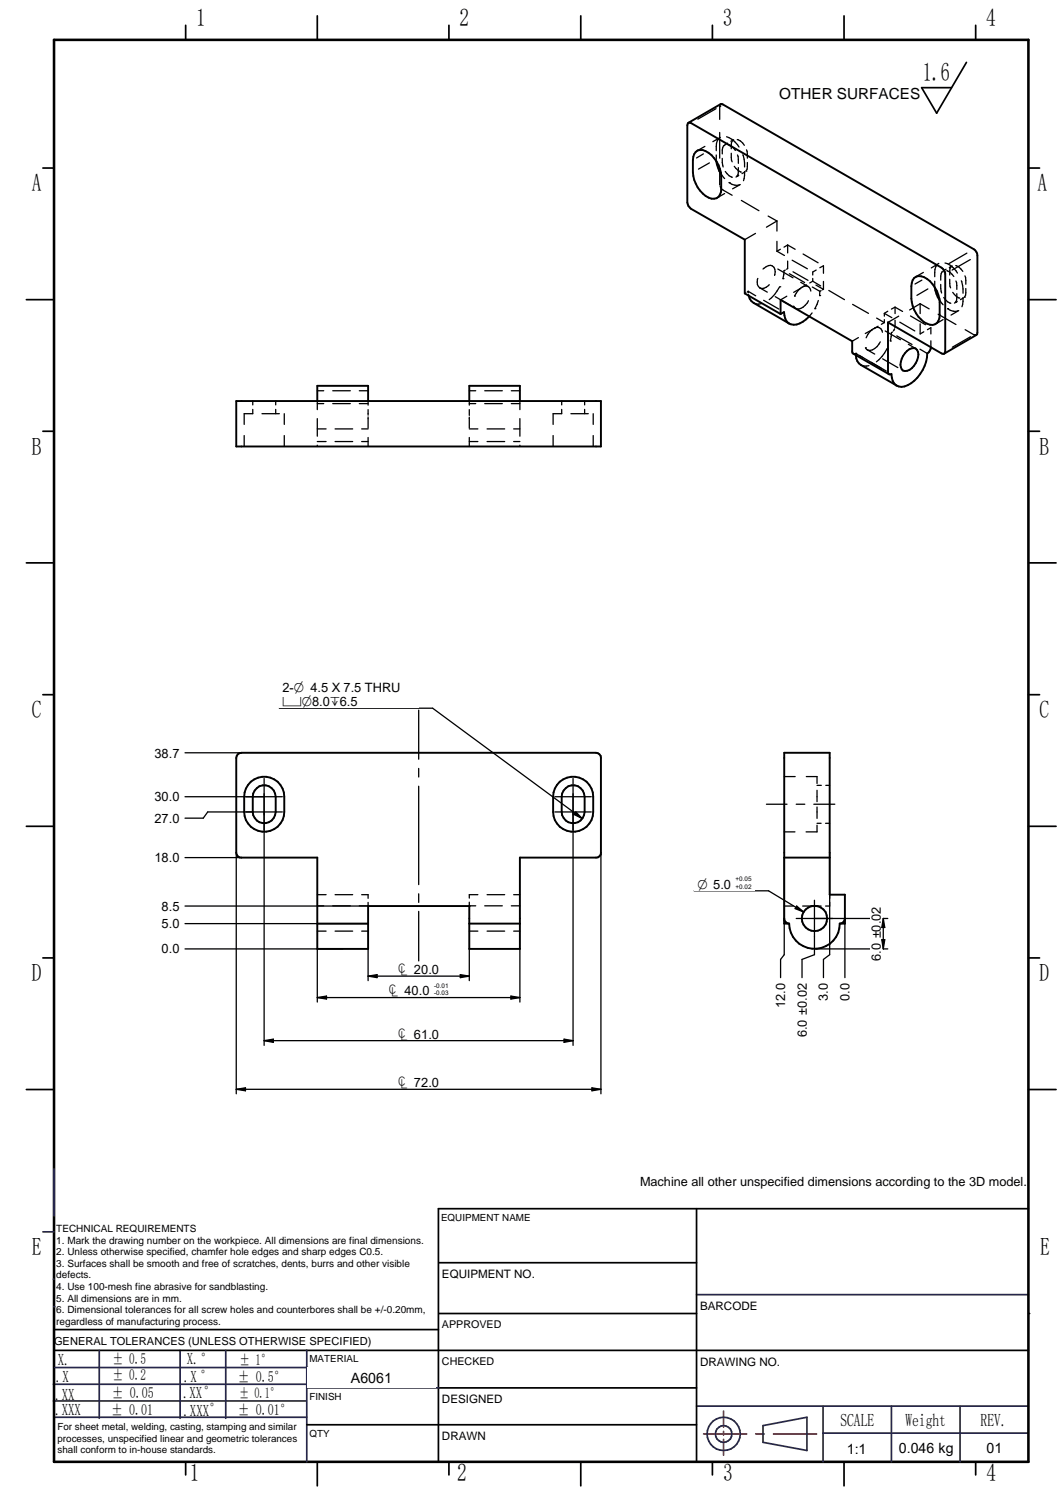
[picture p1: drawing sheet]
<svg xmlns="http://www.w3.org/2000/svg" width="210mm" height="297mm" viewBox="0 0 210 297" stroke-linecap="round" stroke-linejoin="round" font-family="sans-serif">
<g fill="none" stroke="#26264c" stroke-width=".34">
<path d="M8.5 243.3h2.2M10.5 252.6h.2M137.5 255.7h65.6M10.5 276.7h50M10.5 273.4h50M10.8 279.9h49.8M10.8 270.1h50M35.6 266.7v13.4M60.6 266.7v22M60.7 274.1h26M137.5 277.7h65.6M162.5 277.7v11"/>
<path d="M176 277.7v11M189.6 277.7v11M150.7 281.6l8.6-1.7v6.6l-8.6-1.6zM162.5 283h40.5"/>
</g>
<g fill="none" stroke="#000" stroke-width=".34">
<path d="M36.7 5v2.9M88.6 5v2.9M140.7 5v2.9M192.7 5v2.9M8.5 33.2h2.2M203.1 33.2h2.2M5.2 59.2h5.5M203.1 59.2h5.4M8.5 85.2h2.2M203.1 85.2h2.2M5.2 111.2h5.5M203.1 111.2h5.4"/>
<path d="M8.5 137.2h2.2M203.1 137.2h2.2M5.2 163.2h5.5M203.1 163.2h5.4M8.5 189.2h2.2M203.1 189.2h2.2M5.2 215.2h5.5M203.1 215.2h5.4M86.6 238.7v50M10.7 266.7h192.4M10.7 262.6h75.9M86.7 274.1h50.8"/>
<path d="M36.7 288.7v2.6M62.7 288.7v4.8M88.6 288.7v2.6M114.7 288.7v4.8M140.7 288.7v2.6M166.7 288.7v4.8M192.7 288.7v2.6"/>
</g>
<path d="M10.7 7.9h192.4v280.8h-192.4z" fill="none" stroke="#000" stroke-width=".51"/>
<path d="M142.9 278.7v3.2M138.9 283.2h8.5M142.9 282.7v.7M142.9 284.3v3.1M149.2 283.2h1.7M152.7 283.2h8.5" fill="none" stroke="#f00" stroke-width=".34"/>
<circle cx="10.6" cy="258.1" r=".17" fill="#26264c"/>
<g fill="none" stroke="#26264c" stroke-width=".34">
<path d="M10.7 230.8v9.4M19.6 266.7v13.4M44.6 266.7v13.4M60.5 266.7h.1"/>
<circle cx="142.9" cy="283.2" r="3.3"/>
<circle cx="142.9" cy="283.2" r="1.63"/>
</g>
<path d="M190.8 12.3l-5.8 10.1-3-5.1h5.9M86.6 238.7h116.5M86.7 259.4h50.8M86.7 249.4h50.8M86.6 281.4h50.9" fill="none" stroke="#000" stroke-width=".34"/>
<circle cx="203.1" cy="259.4" r=".17" fill="#000"/>
<g fill="#fff">
<path d="M137.9 271.4h64.4v6.1h-64.4z"/>
<path d="M189.9 283.9h13v4h-13z"/>
<path d="M86.9 254.9h50.2v4h-50.2z"/>
<path d="M60.7 270h25.3v4h-25.3z"/>
<path d="M87 244.3h50v4h-50z"/>
<path d="M60.8 277.1h25.2v4h-25.2z"/>
<path d="M176.4 284.1h13v4h-13z"/>
<path d="M162.7 284.1h13v4h-13z"/>
<path d="M137.9 260.4h64.5v6h-64.5z"/>
</g>
<path d="M62.7 3.1v4.8M114.7 3.1v4.8M166.7 3.1v4.8M137.5 238.7v50M60.6 281.4h26" fill="none" stroke="#000" stroke-width=".34"/>
<path d="M101.6 283.2h25.3v4h-25.3z" fill="#fff"/>
<g fill="none" stroke="#000" stroke-width=".25">
<path d="M138.9 30.4l-1.4 .8M139.2 28.9l-1.6 .9M140.1 32.2l-2.2 1.2M141.4 21.5l-3.6 2M141.4 30.6v.9M141.4 31.7v.1M141.9 27.4a2.94 2.94 0 0 0-.5 2.4M142.1 21v2.6M142.1 26.2v5M142.1 33.8v2.7M142.1 21h.1M142.2 20.7h.1"/>
<path d="M142.2 20.7l-.1 .2M142.2 36.8l.2 .4M142.2 27.1l-1.4 .9M142.3 20.6l-.1 .1M142.4 34.4l.7 .9M142.6 37.4l2 1.2M142.6 31.3l.2 1.7M142.9 28.8l-.3 .8v.8M142.9 28.7h.1M143.1 38.2l-1.5 .9M143.2 33.9a2.31 2.31 0 0 0 1.4 1.1M143.5 27a4.3 4.3 0 0 1 2.4 2"/>
<path d="M143.7 28.3l-.6 .3M143.8 28.6a2.31 2.31 0 0 1 1.4 1.1M144 36.1a2.11 2.11 0 0 0 2 .4M144 36.1h.1M144.4 30.3l.2 1.7M144.7 27.8l-.3 .4v1.2M144.7 27.7h.1M144.9 27.6l-.6 .3M145 32.9l.8 .8 .6 .3M145.5 34.8h.1M145.6 27.6a2.31 2.31 0 0 1 1.4 1.1M145.6 30.6l.2 1.7"/>
<path d="M145.8 33.1v1.3l-.3 .4M145.9 34.6l-.6 .4M146.2 36.4l-1.5 .9M146.4 39.6l3.5 2M146.7 30.6l.2 .9 .1 1.5M147 33.9l-.2 1.8M147.1 34l-.6 .3M147.3 33.8h.1M147.4 29.6l.2 1.6M147.6 32.1l-.1 1.3-.2 .3M147.2 57.8l-.1 .2M147.7 57.5l1.5 .9"/>
<path d="M147.7 57.5l-.2 .2M147.7 57.5l.1 .3M147.8 58.2v.2M148.8 59.8l.5 .2 1.1-.1M149.2 46.1l-2.1 1.2M149.6 55a1.7 1.7 0 0 0 .4 1.9M150 56.9l1.5 .8M150.7 53.1a1.44 1.44 0 0 1 2.1-.3 1.84 1.84 0 0 1 .2 1.6M150.8 59.3l3 1.7M151.7 42.7l1.7 .9M151.9 56.2a1.72 1.72 0 0 1-1.9 .7M153.1 58.6l3 1.7"/>
<path d="M153.4 49.6l1.5 .9M153.4 43.6v2M153.4 47.7v1.9M153.4 43.6l-2.1 1.3M153.6 53.1l3 1.8M153.9 56.7a7.2 7.2 0 0 1-2 2.5M154 56.6h.1M154.1 49.2l-.7 .4M154.6 55h.1M155.1 53.3l-.3 .2-.2 1.5M155.4 58.5l-1.3 .7M155.5 51.6v1.4l-.2 .2"/>
<path d="M155.5 48.4v1.6M155.5 48.4l-.7 .4M155.5 48.4l1.5 .8M155.9 54.1l3 1.7M156.4 51.4l3 1.7M156.6 53.7l3 1.7M156.9 58.5h.1M158 57l-1.3 .7M158 57l-.4 .4-.7 1.1M158.1 56.9l-.1 .1M158.1 55.8l1.5 .8M158.2 56.9l-.2 .1"/>
<path d="M158.5 56.7l-.2 .1M158.6 50.2l2.9 1.7M158.7 56.6h-.1M158.7 56.6l-.2 .1M158.7 56.6a1 1 0 0 1 1.4 .9M159.3 56.3l-.6 .3M159.6 59.4a2.45 2.45 0 0 1-2.3 1.6l-.3-.2-.3-.3M160.4 56.7l1.5 .8M160.5 55.5l-.6 .4M160.5 55v.5M160.5 55.5l1.6 1M161.1 56.3l1.5 .8"/>
<path d="M161.2 53.3l-.7 .4v.6M161.6 59.4l-.7 1.6M161.8 58.4h.1M161.9 52.9l.7-.4v1.5M161.9 57.5l-.1 .9M162.1 57.4l-.2 .1M162.6 57.1l-.2 .1M162.6 55.6v1.5M163.7 57.4l3.1 1.8M181.7 60l1.8 1M181.7 60v1.9M181.7 60l-2.1 1.2"/>
<path d="M182 55.3l-1.3 .8M182.3 53.8l-1.5 .9M183.2 57.1l-2.1 1.2M184.6 55.5v.9M184.6 56.6v.1M185 52.3a2.94 2.94 0 0 0-.4 2.4M185.4 52l-1.5 .9M185.5 59.3l.7 .9M185.8 56.2l.1 1.7M186 53.7l-.2 .8v.8M186.1 53.7h.1M186.4 58.8a2.31 2.31 0 0 0 1.3 1.1"/>
<path d="M186.6 51.9a3.9 3.9 0 0 1 2.5 2M186.8 53.2l-.6 .3M186.9 53.5a2.31 2.31 0 0 1 1.4 1.1M187.5 55.2l.2 1.7M187.8 52.7l-.2 .3-.1 1.3M187.8 52.7h.1M188 52.5l-.5 .3M188.1 57.7a2.31 2.31 0 0 0 1.4 1.2M188.6 59.7h.1M188.7 52.5a2.31 2.31 0 0 1 1.4 1.1M188.8 55.5l.1 1.6M188.9 58v1.3l-.2 .4"/>
<path d="M189 59.6l-.5 .3M189.8 55.5l.3 .9 .1 1.5M190.2 58.8l-.3 1.8M190.2 58.8l-.5 .4M190.4 58.7h.1M190.5 54.5l.2 1.6M190.7 57v1.3l-.2 .4M190.9 50l-3.5 2.1M191.6 51.3l-3.6 2M49.9 79.2v.8M54.4 79.2v.8M62.7 79.7h1.2"/>
<path d="M62.7 77.2h1.2M62.7 79.2v1.7M65.7 79.7h3.5M65.7 77.2h3.5M71 79.7h1.7M71 77.2h1.7M72.7 79.2v.8M92.7 79.2v.8M92.7 77.2h1.2M92.7 79.7h1.2M95.7 77.2h3.5M95.7 79.7h3.5"/>
<path d="M101 77.2h1.7M101 79.7h1.7M102.7 79.2v1.7M110.9 79.2v.8M115.4 79.2v.8M160.4 61.8l-.6 .7M160.9 61h.1M168.4 60.1l3.1 1.8M168.5 69.8h.1M168.7 69.9h.1M168.8 69.8l-.1 .1M169 69.8h.1"/>
<path d="M169 69.8l1.4 .9M169 70v.1M169.5 66.7l-1.2 .7M169.7 70.2l4.2 2.5M170 72.1l.5 .2 1.1-.1M170.9 68.7h.1M171.2 69.1l1.5 .8M172 71.5l3 1.8M172.2 65.2l-.8 .8-.4 .7M172.2 65.2l-1.3 .7M172.2 65.1v.1M172.3 65l-.1 .2"/>
<path d="M172.5 64.9h.1M172.5 64.9l-.1 .1M172.8 64.7a1 1 0 0 1 1.4 .9M172.8 64.7l-.1 .1M172.8 64.7l-.2 .2M173.1 62.8l1.5 .9M173.4 64.4l-.6 .3M173.8 67.5a2.51 2.51 0 0 1-2.4 1.7l-.5-.5M174.3 70.9l3 1.7M174.6 61.9l1.5 .8M174.6 61.9v.5M174.6 63.1v.6"/>
<path d="M174.6 63.7l-.6 .4M174.8 65.4l3 1.7M175.1 68.9a7.4 7.4 0 0 1-2 2.6M175.1 68.9h.1M175.3 61.5l-.7 .4M175.8 67.4h.1M176.2 65.6l-.2 .1-.2 1.6M176.7 64.9l-.3 .5M176.7 60.7v1.2M176.7 63.2v1.5M176.7 60.7l1.5 .8M176.7 60.7l-.7 .3"/>
<path d="M177.1 66.3l3 1.7M177.5 62.4l-2.2 1.3M177.7 63.6l2.9 1.8M179.4 68l1.4 .8M179.8 62.4l3 1.7M181.7 69l1.4 .8M181.7 64v2l.7-.5M183.1 65.1l.7-.4v1.3M183.8 67.3v1.3M185.3 62.1l3.5 2M186.2 63.1l-1.5 .9M187.1 61a2.11 2.11 0 0 0 2 .4"/>
<path d="M187.1 61h.1M189.3 61.3l-1.5 .9M190.6 65.1l1.7 1M191.6 66.5l-3.6 2.1M192.3 66.1h.1M192.4 66.2h.2M192.6 66.2h.1M192.7 66.2h.1M48.2 86v2.2M49.9 80.9v.8h-1.7v2.1M51.7 81.7h3.5M54.4 80.9v.8"/>
<path d="M56.1 81.7v2.1M56.1 86v2.2M62.7 84.7h1.7M62.7 82.7v3.4M62.7 87.9v.3M62.7 87.2h1.7M66.2 84.7h3.4M66.2 87.2h3.4M71.4 84.7h1.3M71.4 87.2h1.3M72.7 80.9v1.1M72.7 82.3v2.2"/>
<path d="M72.7 86.4v1.8M92.7 80.9v1.1M92.7 82.4v2.1M92.7 86.4v1.8M92.7 84.7h1.7M92.7 87.2h1.7M96.2 84.7h3.5M96.2 87.2h3.5M101.4 84.7h1.3M101.4 87.2h1.3M102.7 82.7v3.4M102.7 87.9v.3"/>
<path d="M109.2 86v2.2M110.9 80.9v.8h-1.7v2.1M112.7 81.7h3.5M115.4 80.9v.8M117.1 81.7v2.1M117.1 86v2.2M48.6 157.4h7.2M52.2 153.8v10.2M82.7 140.3v9.6M82.7 151.8v1.7M82.7 155.3v19.4M109.6 157.4h7.2"/>
<path d="M113.2 153.8v10.2M154.9 153.4h2.1M159.2 153.4h2.1v1.3M161.3 156.1v2.2M161.3 159.4v2.2M161.3 155.1h.9M163.1 155.1h.7M48.6 160.4h7.2M62.7 178.9h1.2M62.7 176.7h1.7M65.7 178.9h3.5M66.2 176.7h3.4"/>
<path d="M71.4 176.7h1.3v.7M72.7 178.2v.7h-1.7M72.7 178.9h.1M82.7 176.5v1.7M92.7 178.9h.1M92.7 178.2v.7h1.2M94.4 176.7h-1.7v.7M95.7 178.9h3.5M96.2 176.7h3.5M101 178.9h1.7M101.4 176.7h1.3M109.6 160.4h7.2"/>
<path d="M154.9 178.9h1.7M154.9 164.3h2.1M158.5 178.9h1.9M161.3 178.9h.8M161.3 163v1.3h-2.1M161.3 162.6h.8M163 162.6h.8M163.8 178.2v.7h-.8M163.8 176.7v.7M62.7 183.9h1.7M66.2 183.9h3.4M71.4 183.9h1.3"/>
<path d="M72.7 187.4v6.3M82.7 180v9.8M92.7 183.9h1.7M92.7 187.4v6.3M96.2 183.9h3.5M101.4 183.9h1.3"/>
</g>
<g fill="none" stroke="#000" stroke-width=".38">
<path d="M135.9 24.3l6.6-3.8 49.8 28.7a1.59 1.59 0 0 1 .7 1.3v15.5l-6.6 3.8M135.9 24.3l-.2 .4v15.3a1.66 1.66 0 0 0 .7 1.2l10.7 6.1v10.7l7 4M135.9 24.3h.5l49.5 28.6a1.66 1.66 0 0 1 .7 1.2v15.3l-.2 .4M137.4 30a1.89 1.89 0 0 1 2.5 .2 6.2 6.2 0 0 1 2.5 4.6v2.5a1.65 1.65 0 0 1-.7 1.7 1.65 1.65 0 0 1-1.8 0 6 6 0 0 1-3.1-5l.1-3.1zM141.4 31.8l.6 2 .4 .6M147.8 58.4l.2 .6 .8 .8 7.1 4.1M180.5 54.9a2.35 2.35 0 0 1 3.1 .6 6.1 6.1 0 0 1 1.9 4.2v2.5a1.65 1.65 0 0 1-.6 1.7 1.65 1.65 0 0 1-1.9 0 6 6 0 0 1-3-4.9v-3.1zM184.6 56.7l.3 1.3 .6 1.3M46.7 79.2h72v9h-72zM62.7 79.2v-3h10v3M102.7 79.2v-3h-10v3M154.1 62l.7-.4a2.47 2.47 0 0 0 1.4 2.5 3.9 3.9 0 0 0 3.6-1.6"/>
<path d="M154.1 62v-2.8l14.2 8.2v2l.2 .4 7.1 4.1M169 70.1a2.24 2.24 0 0 0 1 2l7.1 4.1M179.1 69.3a1.21 1.21 0 0 1 1.4-.5 1.21 1.21 0 0 1 .9 1.2 3.8 3.8 0 0 1-2.3 3.2 .99 .99 0 0 1-1.3-1.1 4.1 4.1 0 0 1 1.3-2.8zM183.8 68.6a1.66 1.66 0 0 1-.7 1.2 7.4 7.4 0 0 1-4.5 6.5 1.89 1.89 0 0 1-2.5-1.7l-.1-.7h-.4M186.4 69.8h-.5l-10.6-6.1v9.7l.3 .5M46.9 149l.8-.3h70a1.01 1.01 0 0 1 1 1v18.7a.94 .94 0 0 1-1 1h-15v18h-10v-8.5h-20v8.5h-10v-18h-15a.94 .94 0 0 1-1-1v-18.7zM49.5 154.4a4 4 0 0 1 4.3-.7 4 4 0 0 1 2.3 3.7v3a4 4 0 0 1-3.9 3.9 4 4 0 0 1-4-3.9v-3a4 4 0 0 1 1.3-3zM50.7 155.7a2.24 2.24 0 0 1 2.4-.4 2.24 2.24 0 0 1 1.3 2.1v3a2.27 2.27 0 0 1-2.2 2.2 2.27 2.27 0 0 1-2.3-2.2l.1-3.7zM110.5 154.4a4 4 0 0 1 4.3-.7 4 4 0 0 1 2.3 3.7v3a4 4 0 0 1-3.9 3.9 4 4 0 0 1-4-3.9v-3a4 4 0 0 1 1.3-3zM111.7 155.7a2.23 2.23 0 0 1 2.4-.4 2.23 2.23 0 0 1 1.3 2.1v3a2.27 2.27 0 0 1-2.2 2.2 2.27 2.27 0 0 1-2.3-2.2l.1-3.7zM154.9 169.4h8.9M160.4 178.9h.9"/>
<path d="M62.7 182.4h10M92.7 182.4h10M154.9 181.4a1.01 1.01 0 0 0 .9 1M155.8 182.4h-.9v-33.7h8.9v28h3v5.7h-1M165.8 182.4a5 5 0 0 1-5 5 5 5 0 0 1-5-5M166.8 181.4a1.01 1.01 0 0 1-1 1"/>
<circle cx="160.8" cy="181.4" r="2.49"/>
</g>
<path d="M78 190.2h9.3v2.5h-9.3z" fill="#fff"/>
<path d="M62.7 187.4v10.5M72.7 192.8h20M72.7 192.8l1.8-.3v.6zM90.9 192.5l1.8 .3-1.8 .3zM102.7 187.4v10.5" fill="none" stroke="#000" stroke-width=".25"/>
<path d="M72.7 192.8l1.8-.3v.6zM90.9 192.5l1.8 .3-1.8 .3z" fill="#000"/>
<path d="M76.1 193.9h13.1v3h-13.1z" fill="#fff"/>
<path d="M52.2 160.4v46.1M113.2 160.4v46.1M62.7 197l1.8-.3v.6zM62.7 197h40M100.9 196.7l1.8 .3-1.8 .3z" fill="none" stroke="#000" stroke-width=".25"/>
<path d="M62.7 197l1.8-.3v.6zM100.9 196.7l1.8 .3-1.8 .3z" fill="#000"/>
<path d="M78 203h9.3v2.4h-9.3z" fill="#fff"/>
<path d="M46.7 168.4v47.6M118.7 168.4v47.6M52.2 205.5h61M52.2 205.5l1.8-.3v.7zM111.4 205.2l1.8 .3-1.8 .4z" fill="none" stroke="#000" stroke-width=".25"/>
<path d="M52.2 205.5l1.8-.3v.7zM111.4 205.2l1.8 .3-1.8 .4z" fill="#000"/>
<path d="M78 212.6h9.3v2.4h-9.3z" fill="#fff"/>
<path d="M160.8 177.8v7.2M36.5 187.4h31.2M157.2 181.4h7.2M46.7 215.1l1.8-.3v.6zM46.7 215.1h72M116.9 214.8l1.8 .3-1.8 .3z" fill="none" stroke="#000" stroke-width=".25"/>
<path d="M46.7 215.1l1.8-.3v.6zM116.9 214.8l1.8 .3-1.8 .3z" fill="#000"/>
<path d="M31.3 186.2h4.8v2.4h-4.8z" fill="#fff"/>
<path d="M36.5 182.4h36.2" fill="none" stroke="#000" stroke-width=".25"/>
<path d="M31.3 181.2h4.8v2.4h-4.8z" fill="#fff"/>
<path d="M36.5 178.9h36.2" fill="none" stroke="#000" stroke-width=".25"/>
<path d="M31.3 177.7h4.8v2.5h-4.8z" fill="#fff"/>
<path d="M36.5 169.4h11.2" fill="none" stroke="#000" stroke-width=".25"/>
<path d="M29.9 168.2h6.2v2.4h-6.2z" fill="#fff"/>
<path d="M41 160.4h8.9" fill="none" stroke="#000" stroke-width=".25"/>
<path d="M29.9 160.4h6.2v2.4h-6.2z" fill="#fff"/>
<path d="M36.5 157.4h15.7M41 160.4l-.9 1.2h-3.6" fill="none" stroke="#000" stroke-width=".25"/>
<path d="M29.9 156.1h6.2v2.4h-6.2z" fill="#fff"/>
<path d="M36.5 148.7h11.2" fill="none" stroke="#000" stroke-width=".25"/>
<path d="M29.9 147.5h6.2v2.4h-6.2z" fill="#fff"/>
<path d="M55.2 139.9h30.2" fill="none" stroke="#000" stroke-width=".25"/>
<path d="M55.2 134.6h27.5v5.1h-27.5z" fill="#fff"/>
<path d="M85.4 139.9l29.6 21.8M113.7 160.4l1.3 1.3-1.6-.8zM166.8 181.4v11.7" fill="none" stroke="#000" stroke-width=".25"/>
<path d="M113.7 160.4l1.3 1.3-1.6-.8z" fill="#000"/>
<path d="M165.6 193.5h2.5v4.8h-2.5z" fill="#fff"/>
<path d="M163.8 168.4v20.2" fill="none" stroke="#000" stroke-width=".25"/>
<path d="M161.4 193.5h2.4v4.8h-2.4z" fill="#fff"/>
<path d="M160.8 185v3.6M163.8 188.6l-1.2 .9v3.6" fill="none" stroke="#000" stroke-width=".25"/>
<path d="M157.2 193.5h2.4v12h-2.4z" fill="#fff"/>
<path d="M154.9 169.4v19.2M160.8 188.6l-2.4 .9v3.6" fill="none" stroke="#000" stroke-width=".25"/>
<path d="M153 193.5h2.4v6.2h-2.4z" fill="#fff"/>
<path d="M154.9 188.6l-.8 .9v3.6M160.8 181.4h14.5M160.8 187.4h14.5" fill="none" stroke="#000" stroke-width=".25"/>
<path d="M171.8 178.4h2.5v12h-2.5z" fill="#fff"/>
<path d="M137.1 175.9h14.7M174.1 185.6h.6l-.3 1.8zM174.4 181.4l.3 1.8h-.6zM174.4 181.4v6" fill="none" stroke="#000" stroke-width=".25"/>
<path d="M174.4 181.4l.3 1.8h-.6zM174.1 185.6h.6l-.3 1.8z" fill="#000"/>
<path d="M137.1 172.8h12v3h-12z" fill="#fff"/>
<path d="M151.3 158.8h4.1M157.2 158.8h1.7M160.7 158.8h4.1M151.8 175.9l6.9 4.2M157.3 178.9l1.4 1.2-1.7-.6z" fill="none" stroke="#000" stroke-width=".25"/>
<path d="M157.3 178.9l1.4 1.2-1.7-.6z" fill="#000"/>
<text font-size="5.1" x="182.2" y="16">1.6</text>
<g font-size="4.9">
<text x="38.7" y="5.2">1</text>
<text x="90.8" y="5.2">2</text>
<text x="142.7" y="5.2">3</text>
<text x="194.7" y="5.2">4</text>
<text x="6.3" y="37.8">A</text>
<text x="204.9" y="37.8">A</text>
<text x="6.3" y="89.8">B</text>
<text x="205.2" y="89.8">B</text>
<text x="6.3" y="141.8">C</text>
<text x="205.2" y="141.8">C</text>
<text x="6.3" y="193.8">D</text>
<text x="205.2" y="193.8">D</text>
<text x="6.3" y="247.9">E</text>
<text x="205.4" y="247.9">E</text>
<text x="37.5" y="292.5">1</text>
<text x="90.3" y="292.5">2</text>
<text x="142.8" y="292.5">3</text>
<text x="194.8" y="292.5">4</text>
</g>
<g font-size="3.6">
<text x="165.9" y="281.6">SCALE</text>
<text x="178.8" y="281.6">Weight</text>
<text x="193.6" y="281.6">REV.</text>
</g>
<g font-size="3.3">
<text x="11.4" y="269.7">X.</text>
<text x="36.9" y="269.4">X.°</text>
<text x="11" y="272.9">.X</text>
<text x="36.3" y="273">.X °</text>
<text x="10.9" y="276.4">.XX</text>
<text x="10.9" y="279.5">.XXX</text>
<text x="36.2" y="276">.XX°</text>
<text x="36.2" y="279.7">.XXX°</text>
</g>
<g font-size="3">
<text x="153.9" y="19.6">OTHER SURFACES</text>
<text x="22.2" y="269.3">± 0.5</text>
<text x="47.3" y="269.5">± 1°</text>
<text x="22.2" y="272.5">± 0.2</text>
<text x="47" y="273">± 0.5°</text>
<text x="22" y="279.4">± 0.01</text>
<text x="22.1" y="276.2">± 0.05</text>
<text x="46.9" y="279.4">± 0.01°</text>
</g>
<text font-size="2.9" x="47.2" y="276.2">± 0.1°</text>
<g font-size="2.8">
<text x="55.8" y="139.4">cO8.0`6.5</text>
<text x="137.7" y="175.5">O 5.0</text>
<text x="76.8" y="196.6">‰ 40.0</text>
<text x="78.7" y="192.3">‰ 20.0</text>
<text x="78.7" y="205.1">‰ 61.0</text>
<text x="78.7" y="214.7">‰ 72.0</text>
<text x="69.3" y="273">A6061</text>
<text x="167.2" y="287.1">1:1</text>
<text x="177.5" y="287.1">0.046 kg</text>
<text x="194.8" y="286.9">01</text>
</g>
<g font-size="2.5">
<text x="55.8" y="136.7">2-O 4.5 X 7.5 THRU</text>
<text x="30.5" y="149.6">38.7</text>
<text x="30.5" y="158.2">30.0</text>
<text x="30.5" y="162.5">27.0</text>
<text x="30.5" y="170.3">18.0</text>
<text x="31.9" y="179.8">8.5</text>
<text x="31.9" y="183.3">5.0</text>
<text x="31.9" y="188.3">0.0</text>
<text x="173.9" y="189.7" transform="rotate(-90 173.9 189.7)">6.0 ±0.02</text>
<text x="163.5" y="197.7" transform="rotate(-90 163.5 197.7)">3.0</text>
<text x="167.7" y="197.7" transform="rotate(-90 167.7 197.7)">0.0</text>
<text x="155.1" y="199.1" transform="rotate(-90 155.1 199.1)">12.0</text>
<text x="159.3" y="204.9" transform="rotate(-90 159.3 204.9)">6.0 ±0.02</text>
<text x="126.4" y="234.2">Machine all other unspecified dimensions according to the 3D model.</text>
</g>
<g font-size="2.3">
<text x="87.3" y="252.4">EQUIPMENT NO.</text>
<text x="138.2" y="258.7">BARCODE</text>
<text x="138.2" y="269.7">DRAWING NO.</text>
<text x="87.3" y="277.1">DESIGNED</text>
<text x="87.3" y="284.4">DRAWN</text>
</g>
<text font-size="2.2" x="10.7" y="265.6">GENERAL TOLERANCES (UNLESS OTHERWISE SPECIFIED)</text>
<g font-size="2.1">
<text x="87.3" y="262.3">APPROVED</text>
<text x="87.3" y="269.5">CHECKED</text>
</g>
<g font-size="2">
<text x="11.1" y="243.3">TECHNICAL REQUIREMENTS</text>
<text x="11.1" y="245.6">1. Mark the drawing number on the workpiece. All dimensions are final dimensions.</text>
<text x="11.1" y="247.9">2. Unless otherwise specified, chamfer hole edges and sharp edges C0.5.</text>
<text x="11.1" y="250.2">3. Surfaces shall be smooth and free of scratches, dents, burrs and other visible</text>
<text x="11.1" y="252.5">defects.</text>
<text x="11.1" y="254.8">4. Use 100-mesh fine abrasive for sandblasting.</text>
<text x="11.1" y="257.1">5. All dimensions are in mm.</text>
<text x="11.1" y="259.4">6. Dimensional tolerances for all screw holes and counterbores shall be +/-0.20mm,</text>
<text x="11.1" y="261.6">regardless of manufacturing process.</text>
</g>
<g font-size="1.9">
<text x="87.1" y="241.1">EQUIPMENT NAME</text>
<text x="61.1" y="269">MATERIAL</text>
<text x="61.1" y="276.4">FINISH</text>
<text x="11.4" y="282.5">For sheet metal, welding, casting, stamping and similar</text>
<text x="11.4" y="284.7">processes, unspecified linear and geometric tolerances</text>
<text x="11.4" y="287">shall conform to in-house standards.</text>
<text x="61.1" y="283.7">QTY</text>
</g>
<g font-size="1.3">
<text x="145.2" y="174.1">+0.05</text>
<text x="145.2" y="175.5">+0.02</text>
<text x="85.7" y="195.1">-0.01</text>
<text x="85.7" y="196.6">-0.03</text>
</g>
</svg>
